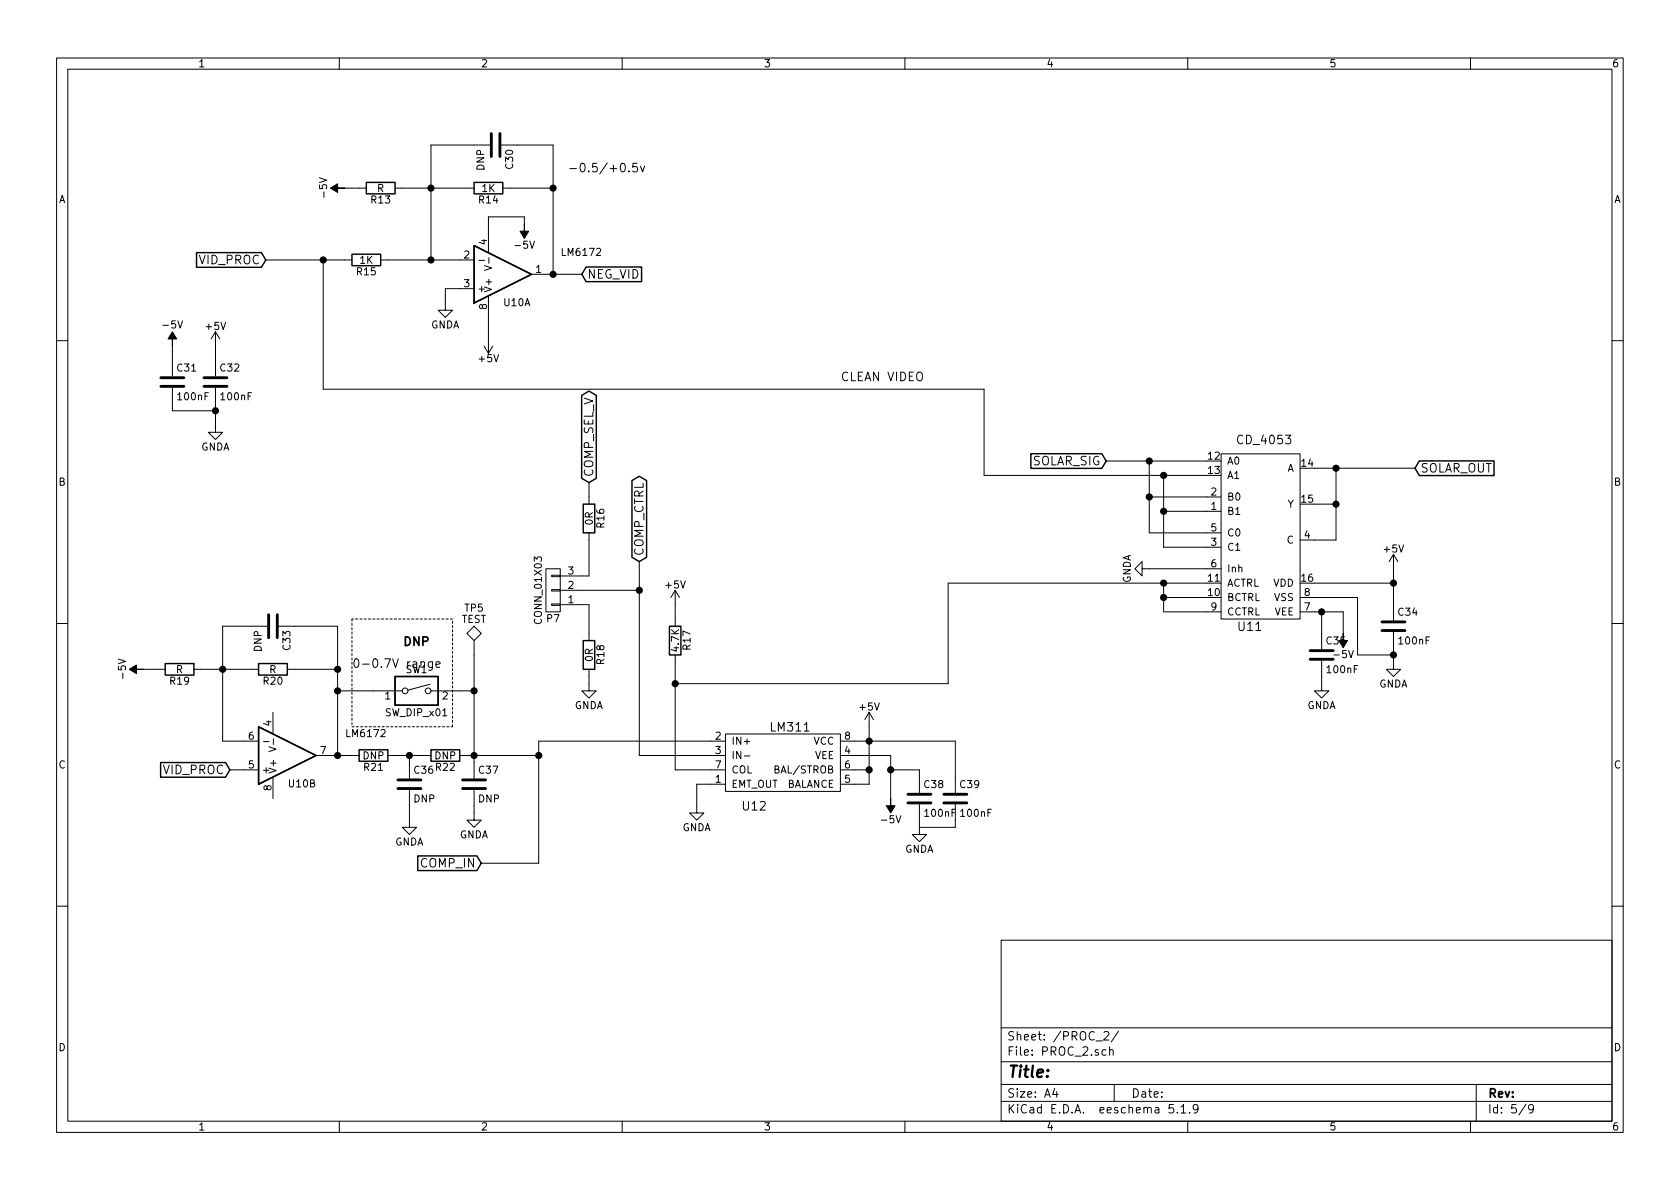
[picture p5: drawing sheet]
<svg xmlns="http://www.w3.org/2000/svg" width="297mm" height="210mm" viewBox="0 0 297 210" stroke-linecap="round" stroke-linejoin="round" font-family="sans-serif">
<g fill="none" stroke="#000" stroke-width=".18">
<path d="M10 10.3h277v189.9h-277zM12 12.2h273v186.1h-273zM60 10.3v1.9M110 10.3v1.9M160 10.3v1.9M210 10.3v1.9M260 10.3v1.9M61 33.3h3.8M69.8 33.3h14M86.6 25.6h-10.4v20.4M88.6 25.6h9.2v22.9M88.9 33.3h8.9"/>
<path d="M92.7 39.6v-1.3h-6.3v6.4M109.8 29l.3-.1a.82 .82 0 0 1 .6 .6 .82 .82 0 0 1-.4 .8l-.1 .1a.84 .84 0 0 1-.4-1.4zM111.2 30.2v.2M112.6 28.9h-.7v.7l.2-.1h.5l.1 .2-.1 .5-.2 .2h-.3l-.2-.2M113.2 29.4l.4 1 .4-1M38.1 58.7v7.8M38.1 58.7l-.8 1.2M38.1 58.7l.8 1.2M47 46h15.2M57.1 46v22.8h116.9v15.3h39.4M67.3 46h16.5M83.8 51h-5.1v3.9h1.3l-1.3 1.2-1.2-1.2h1.2"/>
<path d="M84.7 46h1M85.6 47l1.3 .4-1.3 .4M86.4 52.3v10.2M86.4 45.6v1M94 48.5h8.9M10 60.2h2M30.5 61.2v5.3M30.5 68.6v4h7.6M38.1 68.6v7.8h1.3l-1.3 1.3-1.3-1.3h1.3M85.6 61.2l.8 1.3M87.1 61.2l-.7 1.3M285 60.2h2"/>
<path d="M104.1 85.3v3.8M104.1 94.2v7.6h-5M113 99.3v34.3h15.3M195.6 81.5h17.8M203.2 87.9h12.7M203.2 81.5v12.7h12.7M205.7 90.4h10.2M205.7 84.1v12.7h10.2M215.9 80.3h14v29.2h-14zM232.4 89.1h3.8M232.4 82.8h17.8M236.2 82.8v12.7h-6.3"/>
<path d="M246.4 98v11.7M246.4 98l-.8 1.3M246.4 98l.7 1.3M10 110.3h2M25.4 118.4h3.8M34.3 118.4h11.4M47.2 110.7h-7.8v20.4h6.3M49.3 110.7h10.4v22.9M50.8 118.4h8.9M76.5 117v1.2l-.4 .3h-.3M76.5 117.1l-.5-.1-.2 .1v.8a.48 .48 0 0 0 .7 .1M77.1 117.5l.7-.1-.1-.3-.4-.1-.2 .2 .1 .8h.5"/>
<path d="M82.5 112l1.3-1.3 1.3 1.3-1.3 1.3zM83.8 113.3v24.4M96.5 100.6h2.6v7.6h-2.6zM97.5 101.7h1.6v.3h-1.6zM97.5 104.3h1.6v.2h-1.6zM97.5 106.8h1.6v.3h-1.6zM99.1 106.9h5v6.4M99.1 104.4h13.9M104.1 118.4v3.8h1.3l-1.3 1.2-1.2-1.2h1.2M119.4 115.8v20.3h8.9M119.4 104.4l-.8 1.3M119.4 104.4v6.3"/>
<path d="M119.4 104.4l.7 1.3M201.9 100.6v-1.3l-1.2 1.3 1.2 1.2v-1.2h14M205.7 103.1v5.1h10.2M205.7 105.7h7.7M213.4 103.1h-45.8v17.8h-48.2M229.9 108.2h7.6v3.8M229.9 105.7h10.1v10.1h6.4M232.4 103.1h14M233.7 116.8v5.4h1.2l-1.2 1.2-1.3-1.2h1.3M233.7 108.2v6.6M246.4 111.8v6.6h1.2l-1.2 1.2-1.3-1.2h1.3M285 110.3h2"/>
<path d="M40.6 136.1h5.1M46.6 131.1h1M47.5 132l1.3 .5-1.3 .4M48.3 126v3.8M48.3 137.4v3.8M48.3 130.7v.9M55.9 133.6h7.6M59.7 122.2h11.4M68.6 133.6h7.6M72.4 139.7v6.6h1.3l-1.3 1.3-1.3-1.3h1.3M72.4 133.6v4.1M76 121l-3.9 1"/>
<path d="M76.2 122.2h7.6M81.3 133.6h13.9M83.8 139.7v5.3h1.3l-1.3 1.3-1.3-1.3h1.3M128.3 129.8h20.3v10.1h-20.3zM128.3 138.7h-5.1v5.1h1.3l-1.3 1.2-1.3-1.2h1.3M128.3 131.1h-33.1v21.5h-10.1M131.6 133.7h1M148.6 136.1h5.1M148.6 131.1h20.3v9.1M148.6 133.6h8.9v7.6M153.7 126l-.8 1.2M153.7 126v12.7h-5.1"/>
<path d="M153.7 126l.7 1.2M157.5 136.1h5.1v4.1M162.6 146.3v1.3h1.2l-1.2 1.2-1.3-1.2h1.3M162.6 142.2v4.1M168.9 142.2v4.1h-6.3M10 160.2h2M177 166.3h108v32h-108zM285 160.2h2M60 198.3v1.9M110 198.3v1.9M160 198.3v1.9M177 194.8h108"/>
<path d="M177 191.8h108M177 187.8h108M177 181.8h108M186.5 192.5l-.4 1h1M186.8 193v1M193.8 184.1h1.1M195.2 182.6l.2-.2h.4l.2 .2 .1 .2-1 1.1h1M195.6 185.7l-.5-.1-.3 .3 .2 .6h.6M196.2 185.7l.2-.1 .4 .1v.9M196.2 185.1v1.5M197 191.8v3M197.8 182.3l-1.3 2"/>
<path d="M207.5 195.3h-.7l-.1 .7 .2-.1 .5 .1 .1 .2v.5l-.2 .1-.6-.1M208.2 196.7v.1M208.8 195.8l.4-.5v1.5M208.8 196.8h.9M210 198.3v1.9M210.3 196.7v.1M211.8 196v.1a.48 .48 0 0 1-.7 .1l-.1-.2 .1-.6a.48 .48 0 0 1 .7 .1 1.27 1.27 0 0 1-.3 1.2l-.4 .1M260 198.3v1.9M261 191.8v6.5M269.8 195.2l-1.2 2M271.1 196l-.3 .3-.4-.1-.1-.2v-.4l.1-.2 .4-.1 .2 .2a1.19 1.19 0 0 1-.2 1.2l-.4 .1"/>
<circle cx="71.6" cy="122.2" r=".51"/>
<circle cx="75.7" cy="122.2" r=".51"/>
</g>
<g fill="none" stroke="#000" stroke-width=".51">
<path d="M86.9 23.6v4.1M88.4 23.6v4.1M28.4 68.3h4.1M28.4 66.8h4.1M36.1 68.3h4M36.1 66.8h4M47.5 108.7v4.1M49 108.7v4.1M231.6 116.6h4.1M231.6 115.1h4.1M244.3 111.5h4.1M244.3 110h4.1"/>
<path d="M70.4 139.4h4M70.4 137.9h4M81.8 139.4h4.1M81.8 137.9h4.1M160.5 142h4.1M160.5 140.5h4.1M166.9 142h4M166.9 140.5h4"/>
</g>
<path d="M58.4 33.3l1.3-.8v.8h1.3h-1.3v.7zM92.7 39.6v1.3h.8l-.8 1.3-.8-1.3h.8zM30.5 58.7l.7 1.2h-.7v1.3v-1.3h-.8zM22.9 118.4l1.2-.8v.8h1.3h-1.3v.7zM237.5 112v1.3h.8l-.8 1.2-.8-1.2h.8zM157.5 141.2v1.3h.7l-.7 1.3-.8-1.3h.8z" fill="#000" stroke="#000" stroke-width=".18"/>
<g fill="none" stroke="#000" stroke-width=".25">
<path d="M64.8 32.3h5v2h-5zM83.8 32.3h5.1v2h-5.1zM34.7 44.7h11.5l.8 1.3-.8 1.3h-11.5zM62.2 45h5.1v2h-5.1zM83.8 43.4l10.2 5.1-10.2 5.1zM103.6 47.2h9.8v2.6h-9.8l-.7-1.3zM102.8 69.9l1.3-.7 1.3 .7v14.7l-1.3 .7-1.3-.7zM103.1 89.1h2.1v5.1h-2.1zM111.7 85l1.3-.8 1.3 .8v13.5l-1.3 .8-1.3-.8zM182.3 80.2h12.5l.8 1.3-.8 1.3h-12.5zM251 81.5h13.2v2.6h-13.2l-.8-1.3zM29.2 117.3h5.1v2.1h-5.1z"/>
<path d="M45.7 117.3h5.1v2.1h-5.1zM69.8 119.6h7.7v5.1h-7.7zM103.1 113.3h2.1v5.1h-2.1zM118.4 110.7h2v5.1h-2zM28.4 134.8h11.5l.7 1.3-.7 1.3h-11.5zM45.7 128.5l10.2 5.1-10.2 5.1zM63.5 132.6h5.1v2h-5.1zM76.2 132.6h5.1v2h-5.1zM73.9 151.4h10.4l.8 1.2-.8 1.3h-10.4z"/>
</g>
<path d="M62.2 109.5v19M80 109.5h-17.8M62.2 128.5h17.8M80 128.5v-19" fill="none" stroke="#000" stroke-width=".18" stroke-dasharray=".4 .4"/>
<g fill="#000" stroke="#000" stroke-width=".25">
<circle cx="76.2" cy="33.3" r=".51"/>
<circle cx="97.8" cy="33.3" r=".51"/>
<circle cx="57.2" cy="46" r=".51"/>
<circle cx="76.2" cy="46" r=".51"/>
<circle cx="97.8" cy="48.5" r=".51"/>
<circle cx="38.1" cy="72.6" r=".51"/>
<circle cx="203.2" cy="81.5" r=".51"/>
<circle cx="203.2" cy="87.9" r=".51"/>
<circle cx="205.7" cy="90.4" r=".51"/>
<circle cx="205.7" cy="84.1" r=".51"/>
<circle cx="236.2" cy="89.1" r=".51"/>
<circle cx="236.2" cy="82.8" r=".51"/>
<circle cx="39.4" cy="118.4" r=".51"/>
<circle cx="59.7" cy="118.4" r=".51"/>
<circle cx="113" cy="104.4" r=".51"/>
<circle cx="205.7" cy="103.1" r=".51"/>
<circle cx="205.7" cy="105.7" r=".51"/>
<circle cx="233.7" cy="108.2" r=".51"/>
<circle cx="246.4" cy="103.1" r=".51"/>
<circle cx="246.4" cy="115.8" r=".51"/>
<circle cx="59.7" cy="122.2" r=".51"/>
<circle cx="59.7" cy="133.6" r=".51"/>
<circle cx="72.4" cy="133.6" r=".51"/>
<circle cx="83.8" cy="122.2" r=".51"/>
<circle cx="83.8" cy="133.6" r=".51"/>
<circle cx="95.3" cy="133.6" r=".51"/>
<circle cx="119.4" cy="120.9" r=".51"/>
<circle cx="153.7" cy="136.1" r=".51"/>
<circle cx="153.7" cy="131.1" r=".51"/>
<circle cx="157.5" cy="136.1" r=".51"/>
</g>
<text font-size="2.8" x="178" y="190.5">Title:</text>
<g font-size="2.1">
<text x="100.3" y="30.5">-0.5/+0.5v</text>
<text x="35.2" y="46.7">VID_PROC</text>
<text x="103.8" y="49.3">NEG_VID</text>
<text x="148.6" y="67.4">CLEAN VIDEO</text>
<text x="182.4" y="82.3">SOLAR_SIG</text>
<text x="219" y="78.6">CD_4053</text>
<text x="251.1" y="83.6">SOLAR_OUT</text>
<text x="104.9" y="84.4" transform="rotate(-90 104.9 84.4)">COMP_SEL_V</text>
<text x="113.8" y="98.4" transform="rotate(-90 113.8 98.4)">COMP_CTRL</text>
<text x="219" y="111.6">U11</text>
<text x="62.2" y="118.1">0-0.7V range</text>
<text x="71.1" y="114.2">DNP</text>
<text x="136.4" y="129.4">LM311</text>
<text x="28.9" y="136.9">VID_PROC</text>
<text x="131.4" y="143.3">U12</text>
<text x="74.5" y="153.4">COMP_IN</text>
<text x="178" y="184">Sheet: /PROC_2/</text>
<text x="178" y="186.7">File: PROC_2.sch</text>
<text x="178" y="196.9">KiCad E.D.A. eeschema 5.1.9</text>
<text x="178" y="194.1">Size: A4</text>
<text x="200" y="194.1">Date:</text>
<text x="263" y="194.1">Rev:</text>
<text x="263" y="196.9">Id: 5/9</text>
</g>
<g font-size="1.8">
<text x="35" y="11.9">1</text>
<text x="85" y="11.9">2</text>
<text x="135" y="11.9">3</text>
<text x="185" y="11.9">4</text>
<text x="235" y="11.9">5</text>
<text x="285" y="11.9">6</text>
<text x="90.7" y="29.8" transform="rotate(-90 90.7 29.8)">C30</text>
<text x="10.4" y="35.9">A</text>
<text x="57.8" y="34.6" transform="rotate(-90 57.8 34.6)">-5V</text>
<text x="65.7" y="36">R13</text>
<text x="66.7" y="34">R</text>
<text x="84.7" y="36">R14</text>
<text x="85.2" y="34">1K</text>
<text x="85.6" y="30.1" transform="rotate(-90 85.6 30.1)">DNP</text>
<text x="285.4" y="35.9">A</text>
<text x="63.7" y="46.7">1K</text>
<text x="82.1" y="45.7">2</text>
<text x="86.1" y="43.3" transform="rotate(-90 86.1 43.3)">4</text>
<text x="91.3" y="44">-5V</text>
<text x="99.6" y="45.3">LM6172</text>
<text x="63.1" y="48.7">R15</text>
<text x="82.1" y="50.8">3</text>
<text x="84.3" y="51.7">+</text>
<text x="87" y="51.8" transform="rotate(-90 87 51.8)">V+</text>
<text x="94.8" y="48.3">1</text>
<text x="29.1" y="58.1">-5V</text>
<text x="36.5" y="58.3">+5V</text>
<text x="76.1" y="58.1">GNDA</text>
<text x="86.1" y="54.7" transform="rotate(-90 86.1 54.7)">8</text>
<text x="89.1" y="54.1">U10A</text>
<text x="31.4" y="65.7">C31</text>
<text x="39" y="65.7">C32</text>
<text x="84.8" y="64.1">+5V</text>
<text x="31.6" y="70.8">100nF</text>
<text x="39.2" y="70.8">100nF</text>
<text x="35.5" y="79.7">GNDA</text>
<text x="213.7" y="81.3">12</text>
<text x="213.7" y="83.8">13</text>
<text x="216.9" y="82.2">A0</text>
<text x="227.6" y="83.4">A</text>
<text x="230.2" y="82.5">14</text>
<text x="10.4" y="85.9">B</text>
<text x="214.1" y="87.6">2</text>
<text x="216.9" y="84.7">A1</text>
<text x="216.9" y="88.5">B0</text>
<text x="227.7" y="89.8">Y</text>
<text x="230.2" y="88.9">15</text>
<text x="285.4" y="85.9">B</text>
<text x="104.8" y="92.8" transform="rotate(-90 104.8 92.8)">0R</text>
<text x="106.9" y="93.3" transform="rotate(-90 106.9 93.3)">R16</text>
<text x="214.1" y="90.2">1</text>
<text x="214.1" y="94">5</text>
<text x="216.9" y="91.1">B1</text>
<text x="216.9" y="94.9">C0</text>
<text x="230.7" y="95.2">4</text>
<text x="100.5" y="101.6">3</text>
<text x="214.1" y="96.5">3</text>
<text x="214.1" y="100.3">6</text>
<text x="216.9" y="97.4">C1</text>
<text x="216.9" y="101.2">Inh</text>
<text x="227.6" y="96.1">C</text>
<text x="244.8" y="97.7">+5V</text>
<text x="100.5" y="106.7">1</text>
<text x="100.5" y="104.1">2</text>
<text x="117.8" y="104.1">+5V</text>
<text x="199.9" y="103.2" transform="rotate(-90 199.9 103.2)">GNDA</text>
<text x="213.7" y="105.4">10</text>
<text x="213.7" y="102.9">11</text>
<text x="214.1" y="107.9">9</text>
<text x="216.9" y="106.3">BCTRL</text>
<text x="216.9" y="103.8">ACTRL</text>
<text x="225.1" y="103.8">VDD</text>
<text x="225.3" y="106.3">VSS</text>
<text x="230.2" y="102.9">16</text>
<text x="230.7" y="107.9">7</text>
<text x="230.7" y="105.4">8</text>
<text x="81.6" y="110.2">TEST</text>
<text x="82.2" y="108.2">TP5</text>
<text x="95.8" y="110" transform="rotate(-90 95.8 110)">CONN_01X03</text>
<text x="96.7" y="110">P7</text>
<text x="216.9" y="108.8">CCTRL</text>
<text x="225.3" y="108.8">VEE</text>
<text x="234.6" y="114">C35</text>
<text x="247.3" y="108.9">C34</text>
<text x="247.5" y="114">100nF</text>
<text x="22.3" y="119.7" transform="rotate(-90 22.3 119.7)">-5V</text>
<text x="31.1" y="119">R</text>
<text x="46.3" y="115.2" transform="rotate(-90 46.3 115.2)">DNP</text>
<text x="47.6" y="119">R</text>
<text x="51.4" y="114.9" transform="rotate(-90 51.4 114.9)">C33</text>
<text x="71.8" y="119">SW1</text>
<text x="104.8" y="116.9" transform="rotate(-90 104.8 116.9)">0R</text>
<text x="106.9" y="117.4" transform="rotate(-90 106.9 117.4)">R18</text>
<text x="120.1" y="115.1" transform="rotate(-90 120.1 115.1)">4.7K</text>
<text x="122.1" y="114.9" transform="rotate(-90 122.1 114.9)">R17</text>
<text x="234.8" y="119">100nF</text>
<text x="236.1" y="116.4">-5V</text>
<text x="30.1" y="121.1">R19</text>
<text x="46.6" y="121.1">R20</text>
<text x="68.1" y="123.7">1</text>
<text x="78.3" y="123.7">2</text>
<text x="101.5" y="125.4">GNDA</text>
<text x="152.1" y="125.6">+5V</text>
<text x="231.1" y="125.4">GNDA</text>
<text x="243.8" y="121.6">GNDA</text>
<text x="44" y="130.8">6</text>
<text x="48" y="128.4" transform="rotate(-90 48 128.4)">4</text>
<text x="61.5" y="130.3">LM6172</text>
<text x="68.3" y="126.7">SW_DIP_x01</text>
<text x="126.5" y="130.8">2</text>
<text x="129.3" y="131.7">IN+</text>
<text x="143.8" y="131.7">VCC</text>
<text x="149.4" y="130.8">8</text>
<text x="10.4" y="135.9">C</text>
<text x="44" y="135.9">5</text>
<text x="46.2" y="136.8">+</text>
<text x="48.9" y="136.9" transform="rotate(-90 48.9 136.9)">V+</text>
<text x="56.7" y="133.3">7</text>
<text x="64.2" y="134.3">DNP</text>
<text x="64.4" y="136.3">R21</text>
<text x="73.3" y="136.8">C36</text>
<text x="76.9" y="134.3">DNP</text>
<text x="77.1" y="136.3">R22</text>
<text x="84.7" y="136.8">C37</text>
<text x="126.5" y="133.3">3</text>
<text x="126.5" y="135.9">7</text>
<text x="129.3" y="134.2">IN-</text>
<text x="129.3" y="136.8">COL</text>
<text x="137.3" y="136.8">BAL/STROB</text>
<text x="144" y="134.2">VEE</text>
<text x="149.4" y="133.3">4</text>
<text x="149.4" y="135.9">6</text>
<text x="285.4" y="135.9">C</text>
<text x="48" y="139.8" transform="rotate(-90 48 139.8)">8</text>
<text x="51.1" y="139.2">U10B</text>
<text x="73.2" y="141.9">DNP</text>
<text x="84.6" y="141.9">DNP</text>
<text x="126.5" y="138.4">1</text>
<text x="129.3" y="139.3">EMT_OUT BALANCE</text>
<text x="149.4" y="138.4">5</text>
<text x="163.5" y="139.4">C38</text>
<text x="169.8" y="139.4">C39</text>
<text x="69.8" y="149.5">GNDA</text>
<text x="81.2" y="148.3">GNDA</text>
<text x="120.6" y="147">GNDA</text>
<text x="156.1" y="145.6">-5V</text>
<text x="163.7" y="144.4">100nF</text>
<text x="170" y="144.4">100nF</text>
<text x="160" y="150.8">GNDA</text>
<text x="10.4" y="185.9">D</text>
<text x="285.4" y="185.9">D</text>
<text x="35" y="199.9">1</text>
<text x="85" y="199.9">2</text>
<text x="135" y="199.9">3</text>
<text x="185" y="199.9">4</text>
<text x="235" y="199.9">5</text>
<text x="285" y="199.9">6</text>
</g>
</svg>
